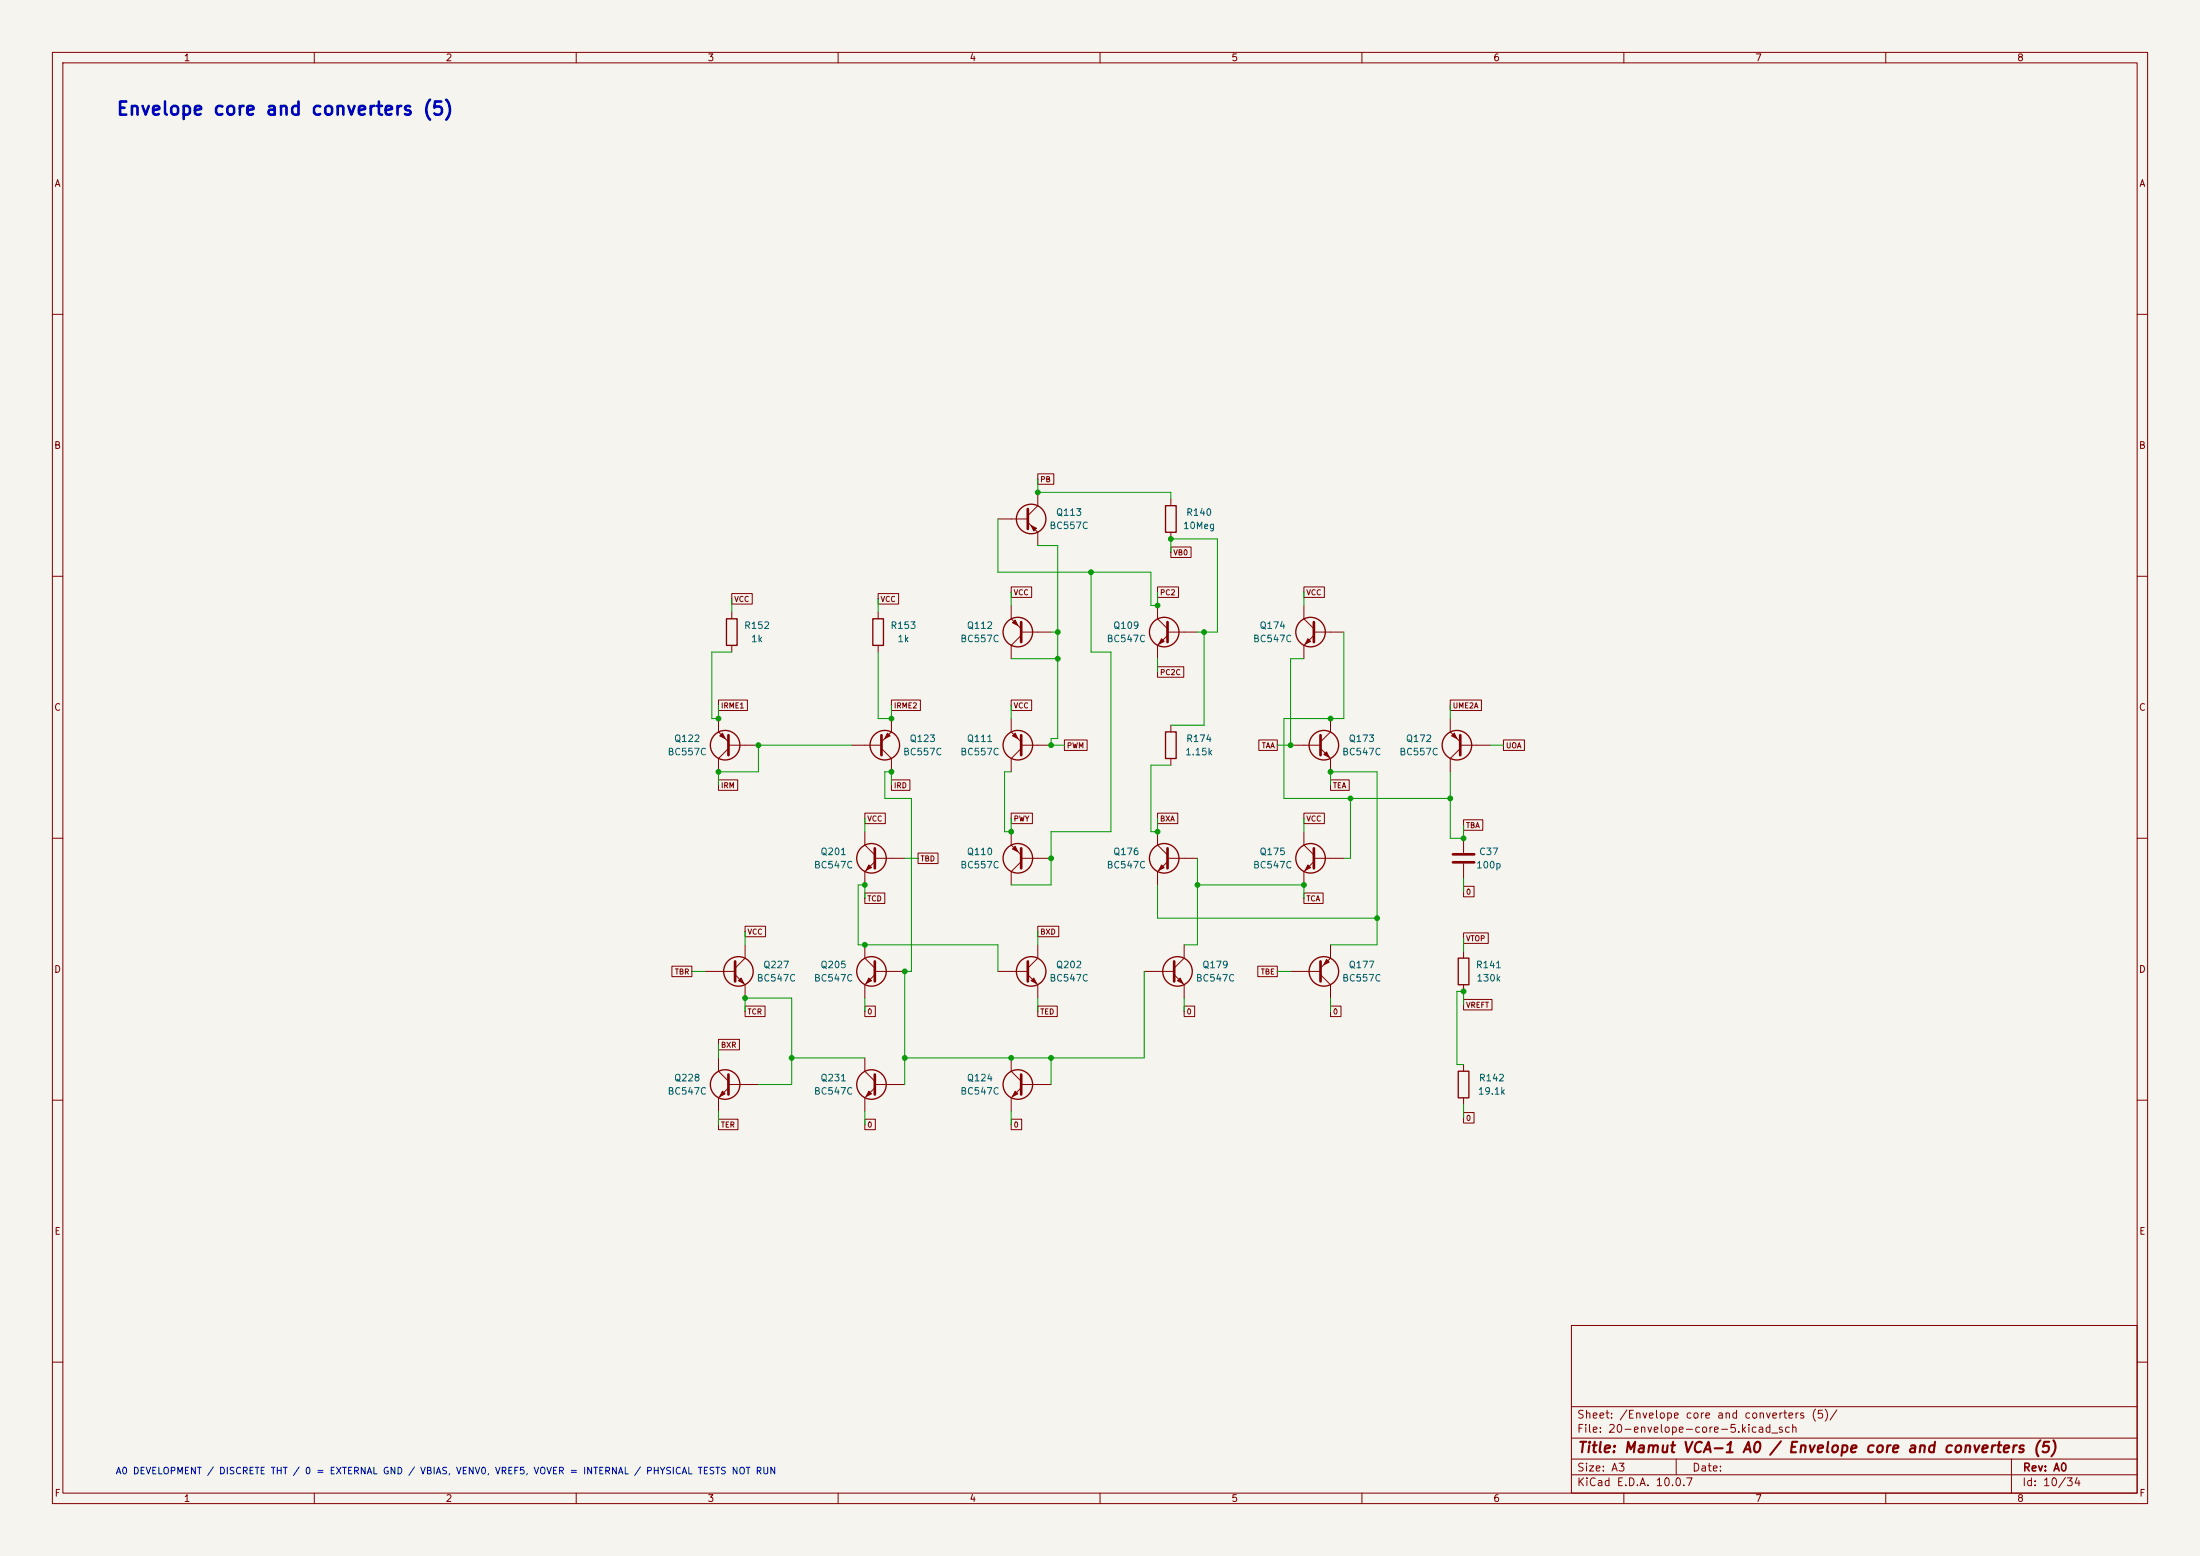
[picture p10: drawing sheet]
<svg xmlns="http://www.w3.org/2000/svg" width="420mm" height="297mm" viewBox="0 0 420 297" stroke-linecap="round" stroke-linejoin="round" font-family="sans-serif">
<path d="M0 0h420v297h-420z" fill="#f5f4ef" stroke="#f5f4ef" stroke-width=".19"/>
<g fill="none" stroke="#840000" stroke-width=".19">
<path d="M10 10h400v277h-400zM12 12h396v273h-396zM60 10v2M110 10v2M160 10v2M210 10v2M260 10v2M310 10v2M360 10v2M10 60h2M408 60h2M190.5 99.1h5.7"/>
<path d="M196.2 99.7l1.9 1.9v2.5M198.1 90.4h3.1v2h-3.1zM198.1 94v2.5l-1.9 1.9M223.5 95.3v1.2M10 110h2M139.7 113.3h3.9v2h-3.9zM139.7 116.8v1.3M167.6 113.3h3.9v2h-3.9zM167.6 116.8v1.3M193 112h3.9v2h-3.9zM193 115.6v2.5l1.9 1.9M221 112h4v2h-4z"/>
<path d="M221 115.6v2.5l1.9 1.9M223.5 104.4h3.9v2h-3.9zM223.5 101.6v1.3M248.9 112h3.9v2h-3.9zM248.9 115.6v2.5l1.9 1.9M408 110h2M137.2 133.6h5.5v2h-5.5zM137.2 137.2v2.5l1.9 1.9M139.7 123.2v1.3M167.6 123.2v1.3M170.2 133.6h5.5v2h-5.5zM170.2 137.2v2.5l-1.9 1.9"/>
<path d="M193 133.6h3.9v2h-3.9zM193 137.2v2.5l1.9 1.9M194.9 120.7h5.8M194.9 121.3l-1.9 1.9v2.5M221 127.3h5v2h-5zM222.9 121.3l-1.9 1.9v2.5M222.9 120.7h5.7M223.5 138.4v1.3M250.8 120.7h5.7M250.8 121.3l-1.9 1.9v2.5M254 137.2v2.5l-1.9 1.9M276.9 133.6h5.9v2h-5.9z"/>
<path d="M276.9 137.2v2.5l1.9 1.9M10 160h2M137.2 148.9h3.6v2h-3.6zM139.1 142.2h5.7M139.1 142.9l-1.9 1.9v2.5M162.6 142.2h5.7M165.1 155.2h3.9v2h-3.9zM165.1 158.8v2.5l1.9 1.9M168.3 142.9l1.9 1.9v2.5M170.2 148.9h3.5v2h-3.5zM193 155.2h4.1v2h-4.1zM193 158.8v2.5l1.9 1.9"/>
<path d="M194.9 142.9l-1.9 1.9v2.5M194.9 142.2h5.8M203.2 141.2h4.3v2h-4.3zM221 155.2h3.8v2h-3.8zM221 158.8v2.5l1.9 1.9M223.5 144.8v1.3M240.3 141.2h3.5v2h-3.5zM246.4 142.2h5.7M248.9 155.2h3.9v2h-3.9zM248.9 158.8v2.5l1.9 1.9M252.1 142.9l1.9 1.9v2.5M254 148.9h3.6v2h-3.6z"/>
<path d="M278.8 142.2h5.7M278.8 142.9l-1.9 1.9v2.5M279.4 156.5h3.7v2h-3.7zM287 141.2h4v2h-4zM408 160h2M142.2 176.8h3.9v2h-3.9zM165.1 170.4h3.8v2.1h-3.8zM167 163.8h5.7M167 164.5l-1.9 1.9v2.5M175.3 162.8h3.8v2h-3.8zM194.9 163.8h5.8M194.9 164.5l-1.9 1.9v2.5"/>
<path d="M198.1 176.8h4v2h-4zM222.9 163.8h5.7M222.9 164.5l-1.9 1.9v2.5M248.9 170.4h3.7v2.1h-3.7zM250.8 163.8h5.7M250.8 164.5l-1.9 1.9v2.5M279.4 169.2h2v2h-2zM279.4 178.1h4.7v2h-4.7zM279.4 160v2.8M279.4 164.8v2.8M128.3 184.4h3.8v2h-3.8zM134.6 185.4h5.7"/>
<path d="M137.2 198.4h4v2h-4zM140.3 186.1l1.9 1.9v2.5M142.2 192h3.9v2h-3.9zM142.2 180.3v2.6l-1.9 1.9M165.1 192h2v2h-2zM165.1 180.3v2.6l1.9 1.9M167 185.4h5.7M167 186.1l-1.9 1.9v2.5M190.5 185.4h5.7M196.2 186.1l1.9 1.9v2.5M198.1 192h3.7v2h-3.7zM198.1 180.3v2.6l-1.9 1.9"/>
<path d="M218.4 185.4h5.8M224.2 186.1l1.9 1.9v2.5M226.1 192h2v2h-2zM226.1 180.3v2.6l-1.9 1.9M240.1 184.4h3.7v2h-3.7zM246.4 185.4h5.7M252.1 186.1l1.9 1.9v2.5M254 192h2v2h-2zM254 180.3v2.6l-1.9 1.9M279.4 190.8h5.4v2h-5.4zM279.4 181.6v1.3M279.4 188v1.2"/>
<path d="M10 210h2M137.2 213.6h3.7v2h-3.7zM137.2 201.9v2.6l1.9 1.9M139.1 207h5.7M139.1 207.6l-1.9 2v2.5M165.1 213.6h2v2h-2zM165.1 201.9v2.6l1.9 1.9M167 207.6l-1.9 2v2.5M167 207h5.7M193 213.6h2v2h-2zM193 201.9v2.6l1.9 1.9M194.9 207.6l-1.9 2v2.5"/>
<path d="M194.9 207h5.8M279.4 212.4h2v2h-2zM279.4 203.2v1.3M279.4 209.6v1.2M408 210h2M300 253h108v32h-108zM10 260h2M300 278.5h108M300 274.5h108M300 268.5h108M320 278.5v3M384 278.5v6.5"/>
<path d="M408 260h2M60 285v2M110 285v2M160 285v2M210 285v2M260 285v2M300 281.5h108M310 285v2M360 285v2"/>
</g>
<g fill="none" stroke="#840000" stroke-width=".51">
<path d="M196.2 97.2v3.8M194.9 118.7v3.9M222.9 118.7v3.9M250.8 118.7v3.9M139.1 140.3v3.8M168.3 140.3v3.8M194.9 140.3v3.8M252.1 140.3v3.8M278.8 140.3v3.8M167 161.9v3.8M194.9 161.9v3.8M222.9 161.9v3.8"/>
<path d="M250.8 161.9v3.8M277.4 163.1h4M277.4 164.6h4M140.3 183.5v3.8M167 183.5v3.8M196.2 183.5v3.8M224.2 183.5v3.8M252.1 183.5v3.8M139.1 205.1v3.8M167 205.1v3.8M194.9 205.1v3.8"/>
</g>
<g fill="none" stroke="#840000" stroke-width=".25">
<path d="M222.5 96.5h2v5.1h-2zM138.7 118.1h2v5.1h-2zM166.6 118.1h2.1v5.1h-2.1zM222.5 139.7h2v5.1h-2zM278.4 182.9h2v5.1h-2zM278.4 204.5h2v5.1h-2z"/>
<circle cx="196.8" cy="99.1" r="2.82"/>
<circle cx="194.3" cy="120.6" r="2.82"/>
<circle cx="222.2" cy="120.6" r="2.82"/>
<circle cx="250.2" cy="120.6" r="2.82"/>
<circle cx="138.4" cy="142.2" r="2.82"/>
<circle cx="168.9" cy="142.2" r="2.82"/>
<circle cx="194.3" cy="142.2" r="2.82"/>
<circle cx="252.7" cy="142.2" r="2.82"/>
<circle cx="278.1" cy="142.2" r="2.82"/>
<circle cx="166.4" cy="163.8" r="2.82"/>
<circle cx="194.3" cy="163.8" r="2.82"/>
<circle cx="222.2" cy="163.8" r="2.82"/>
<circle cx="250.2" cy="163.8" r="2.82"/>
<circle cx="141" cy="185.4" r="2.82"/>
<circle cx="166.4" cy="185.4" r="2.82"/>
<circle cx="196.8" cy="185.4" r="2.82"/>
<circle cx="224.8" cy="185.4" r="2.82"/>
<circle cx="252.7" cy="185.4" r="2.82"/>
<circle cx="138.4" cy="207" r="2.82"/>
<circle cx="166.4" cy="207" r="2.82"/>
<circle cx="194.3" cy="207" r="2.82"/>
</g>
<g fill="#840000" stroke="#840000" stroke-width=".19">
<path d="M221.7 165.1l.5 .5-1 .5z"/>
<path d="M165.9 186.7l.5 .5-1 .5z"/>
<path d="M253.2 183.1l.5 .5-1 .6z"/>
<path d="M193.3 118.9l.5-.5 .5 1z"/>
<path d="M193.3 140.5l.5-.5 .5 1z"/>
<path d="M137.9 208.3l.5 .5-1 .5z"/>
<path d="M165.9 208.3l.5 .5-1 .5z"/>
<path d="M141 187.2l.5-.5 .5 1z"/>
<path d="M165.9 165.1l.5 .5-1 .5z"/>
<path d="M169.4 140l.5 .5-1 .5z"/>
<path d="M249.7 165.1l.5 .5-1 .5z"/>
<path d="M277.1 140.5l.5-.5 .5 1z"/>
<path d="M225.3 186.7l.5 1-1-.5z"/>
<path d="M221.7 121.9l.5 .5-1 .5z"/>
<path d="M196.8 187.2l.6-.5 .5 1z"/>
<path d="M252.7 144l.5-.5 .5 1z"/>
<path d="M137.4 140.5l.5-.5 .5 1z"/>
<path d="M193.8 208.3l.5 .5-1 .5z"/>
<path d="M196.8 100.3l1.1 .5-.5 .5z"/>
<path d="M193.3 162.1l.5-.6 .5 1.1z"/>
<path d="M249.7 121.9l.5 .5-1 .5z"/>
</g>
<g fill="none" stroke="#009600" stroke-width=".19">
<path d="M190.5 99.1v10.1h29.2v6.4h1.3v-2.6M198.1 91.4v2.6h25.4v1.3M139.7 114.3v2.5M167.6 114.3v2.5M193 113v2.6M198.1 104.1h3.8v36.9h-1.2v1.2h2.5M208.3 109.2v15.3h3.8v34.3h-11.4v10.1h-7.7M223.5 105.4v-2.5h8.9v17.8h-3.8M248.9 113v2.6M139.7 124.5h-3.8v12.7h1.3v-2.6M167.6 124.5v12.7h2.6v-2.6M193 134.6v2.6"/>
<path d="M193 125.7h8.9M200.7 120.7h1.2M221 125.7v2.6M229.9 120.7v17.7h-6.4M248.9 125.7h-2.5v16.5h-2.6M256.5 120.7v16.5h-11.4v15.2h31.8M276.9 134.6v2.6M162.6 142.2h-17.8v5.1h-7.6v2.6M165.1 156.2v2.6M170.2 149.9v-2.6h-1.3v5.1h5.1v33h-1.3v21.6M193 147.3h-1.2v11.5h1.2v-2.6M223.5 146.1h-3.8v12.7h1.3v-2.6"/>
<path d="M248.9 156.2v2.6M254 149.9v-2.6h8.9v33h-8.9M257.8 152.4v11.4h-1.3M276.9 147.3v12.7h2.5v-2.5M284.5 142.2h2.5M142.2 177.8v2.5M165.1 171.5v-2.6h-1.3v11.4h26.7v5.1M172.7 163.8h2.6M198.1 177.8v2.5M221 168.9v6.4h41.9M228.6 168.9h20.3v2.6M228.6 163.8v16.5h-2.5"/>
<path d="M279.4 167.6v2.6M279.4 179.1v2.5M132.1 185.4h2.5M137.2 199.4v2.5M142.2 193v-2.5h8.9v16.5h-6.3M165.1 190.5v2.5M198.1 190.5v2.5M218.4 185.4v16.5h-45.7M226.1 190.5v2.5M243.8 185.4h2.6M254 190.5v2.5M279.4 191.8v-2.6h-1.3v14h1.3"/>
<path d="M137.2 212.1v2.5M151.1 201.9h14M165.1 212.1v2.5M193 212.1v2.5M200.7 201.9v5.1M279.4 210.8v2.6"/>
</g>
<g fill="#009600" stroke="#009600" stroke-width=".19">
<circle cx="137.2" cy="137.2" r=".46"/>
<circle cx="144.8" cy="142.2" r=".46"/>
<circle cx="137.2" cy="147.3" r=".46"/>
<circle cx="170.2" cy="147.3" r=".46"/>
<circle cx="170.2" cy="137.2" r=".46"/>
<circle cx="279.4" cy="189.2" r=".46"/>
<circle cx="200.7" cy="201.9" r=".46"/>
<circle cx="262.9" cy="175.3" r=".46"/>
<circle cx="193" cy="201.9" r=".46"/>
<circle cx="172.7" cy="185.4" r=".46"/>
<circle cx="165.1" cy="168.9" r=".46"/>
<circle cx="165.1" cy="180.3" r=".46"/>
<circle cx="200.7" cy="163.8" r=".46"/>
<circle cx="172.7" cy="201.9" r=".46"/>
<circle cx="151.1" cy="201.9" r=".46"/>
<circle cx="142.2" cy="190.5" r=".46"/>
<circle cx="257.8" cy="152.4" r=".46"/>
<circle cx="248.9" cy="168.9" r=".46"/>
<circle cx="279.4" cy="160" r=".46"/>
<circle cx="246.4" cy="142.2" r=".46"/>
<circle cx="254" cy="147.3" r=".46"/>
<circle cx="276.9" cy="152.4" r=".46"/>
<circle cx="198.1" cy="94" r=".46"/>
<circle cx="208.3" cy="109.2" r=".46"/>
<circle cx="201.9" cy="120.7" r=".46"/>
<circle cx="223.5" cy="102.9" r=".46"/>
<circle cx="221" cy="115.6" r=".46"/>
<circle cx="229.9" cy="120.7" r=".46"/>
<circle cx="254" cy="137.2" r=".46"/>
<circle cx="228.6" cy="168.9" r=".46"/>
<circle cx="221" cy="158.8" r=".46"/>
<circle cx="200.7" cy="142.2" r=".46"/>
<circle cx="201.9" cy="125.7" r=".46"/>
<circle cx="193" cy="158.8" r=".46"/>
</g>
<text font-size="2.5" fill="#0000c2" x="22.1" y="22.6">Envelope core and converters (5)</text>
<text font-size="2" fill="#840000" x="301" y="277.8">Title: Mamut VCA-1 A0 / Envelope core and converters (5)</text>
<g font-size="1.5" fill="#840000">
<text x="300.9" y="273.8">File: 20-envelope-core-5.kicad_sch</text>
<text x="300.9" y="271.1">Sheet: /Envelope core and converters (5)/</text>
<text x="300.9" y="281.2">Size: A3</text>
<text x="322.9" y="281.2">Date:</text>
<text x="386" y="281.2">Rev: A0</text>
<text x="300.9" y="284">KiCad E.D.A. 10.0.7</text>
<text x="385.9" y="284">Id: 10/34</text>
</g>
<g font-size="1.3" fill="#840000">
<text x="35" y="12">1</text>
<text x="85" y="12">2</text>
<text x="135" y="12">3</text>
<text x="185" y="12">4</text>
<text x="235" y="12">5</text>
<text x="285" y="12">6</text>
<text x="335" y="12">7</text>
<text x="385" y="12">8</text>
<text x="10.3" y="36">A</text>
<text x="408.3" y="36">A</text>
<text x="10.2" y="86">B</text>
<text x="408.2" y="86">B</text>
<text x="10.2" y="136">C</text>
<text x="408.2" y="136">C</text>
<text x="10.2" y="186">D</text>
<text x="408.2" y="186">D</text>
<text x="10.3" y="236">E</text>
<text x="408.3" y="236">E</text>
<text x="10.3" y="286">F</text>
<text x="35" y="287">1</text>
<text x="85" y="287">2</text>
<text x="135" y="287">3</text>
<text x="185" y="287">4</text>
<text x="235" y="287">5</text>
<text x="285" y="287">6</text>
<text x="335" y="287">7</text>
<text x="385" y="287">8</text>
<text x="408.3" y="286">F</text>
</g>
<g font-size="1.3" fill="#006464">
<text x="200.2" y="101.3">BC557C</text>
<text x="201.5" y="98.8">Q113</text>
<text x="225.7" y="101.3">10Meg</text>
<text x="226.3" y="98.8">R140</text>
<text x="141.9" y="120.3">R152</text>
<text x="143.3" y="122.9">1k</text>
<text x="169.9" y="120.3">R153</text>
<text x="171.2" y="122.9">1k</text>
<text x="183.2" y="122.9">BC557C</text>
<text x="184.5" y="120.3">Q112</text>
<text x="211.2" y="122.9">BC547C</text>
<text x="212.4" y="120.3">Q109</text>
<text x="239.1" y="122.9">BC547C</text>
<text x="240.3" y="120.3">Q174</text>
<text x="128.6" y="141.9">Q122</text>
<text x="173.5" y="141.9">Q123</text>
<text x="184.5" y="141.9">Q111</text>
<text x="226.3" y="141.9">R174</text>
<text x="257.4" y="141.9">Q173</text>
<text x="268.3" y="141.9">Q172</text>
<text x="127.3" y="144.5">BC557C</text>
<text x="172.3" y="144.5">BC557C</text>
<text x="183.2" y="144.5">BC557C</text>
<text x="226.2" y="144.5">1.15k</text>
<text x="256.1" y="144.5">BC547C</text>
<text x="267" y="144.5">BC557C</text>
<text x="155.3" y="166.1">BC547C</text>
<text x="156.5" y="163.5">Q201</text>
<text x="183.2" y="166.1">BC557C</text>
<text x="184.5" y="163.5">Q110</text>
<text x="211.2" y="166.1">BC547C</text>
<text x="212.4" y="163.5">Q176</text>
<text x="239.1" y="166.1">BC547C</text>
<text x="240.3" y="163.5">Q175</text>
<text x="281.7" y="166.1">100p</text>
<text x="282.3" y="163.5">C37</text>
<text x="145.6" y="185.1">Q227</text>
<text x="156.5" y="185.1">Q205</text>
<text x="201.5" y="185.1">Q202</text>
<text x="229.4" y="185.1">Q179</text>
<text x="257.4" y="185.1">Q177</text>
<text x="281.6" y="185.1">R141</text>
<text x="144.4" y="187.7">BC547C</text>
<text x="155.3" y="187.7">BC547C</text>
<text x="200.2" y="187.7">BC547C</text>
<text x="228.2" y="187.7">BC547C</text>
<text x="256.1" y="187.7">BC557C</text>
<text x="281.8" y="187.7">130k</text>
<text x="127.3" y="209.2">BC547C</text>
<text x="128.6" y="206.7">Q228</text>
<text x="155.3" y="209.2">BC547C</text>
<text x="156.5" y="206.7">Q231</text>
<text x="183.2" y="209.2">BC547C</text>
<text x="184.5" y="206.7">Q124</text>
<text x="282" y="209.2">19.1k</text>
<text x="282.2" y="206.7">R142</text>
</g>
<text font-size="1.3" fill="#0000c2" x="22" y="281.7">A0 DEVELOPMENT / DISCRETE THT / 0 = EXTERNAL GND / VBIAS, VENV0, VREF5, VOVER = INTERNAL / PHYSICAL TESTS NOT RUN</text>
<g font-size="1" fill="#840000">
<text x="198.5" y="92.3">PB</text>
<text x="223.9" y="106.2">VB0</text>
<text x="193.4" y="113.9">VCC</text>
<text x="221.4" y="113.9">PC2</text>
<text x="249.3" y="113.9">VCC</text>
<text x="140.1" y="115.1">VCC</text>
<text x="168" y="115.1">VCC</text>
<text x="221.4" y="129.1">PC2C</text>
<text x="137.5" y="135.4">IRME1</text>
<text x="170.6" y="135.4">IRME2</text>
<text x="193.4" y="135.4">VCC</text>
<text x="277.2" y="135.4">UME2A</text>
<text x="203.6" y="143.1">PWM</text>
<text x="240.8" y="143.1">TAA</text>
<text x="287.4" y="143.1">UOA</text>
<text x="137.5" y="150.7">IRM</text>
<text x="170.6" y="150.7">IRD</text>
<text x="254.4" y="150.7">TEA</text>
<text x="165.5" y="157">VCC</text>
<text x="193.4" y="157">PWY</text>
<text x="221.4" y="157">BXA</text>
<text x="249.3" y="157">VCC</text>
<text x="279.8" y="158.3">TBA</text>
<text x="175.6" y="164.7">TBD</text>
<text x="165.5" y="172.3">TCD</text>
<text x="249.3" y="172.3">TCA</text>
<text x="279.8" y="171">0</text>
<text x="142.6" y="178.6">VCC</text>
<text x="198.5" y="178.6">BXD</text>
<text x="279.8" y="179.9">VTOP</text>
<text x="128.7" y="186.2">TBR</text>
<text x="240.6" y="186.2">TBE</text>
<text x="142.6" y="193.9">TCR</text>
<text x="165.5" y="193.9">0</text>
<text x="198.5" y="193.9">TED</text>
<text x="226.4" y="193.9">0</text>
<text x="254.4" y="193.9">0</text>
<text x="279.8" y="192.6">VREFT</text>
<text x="137.5" y="200.2">BXR</text>
<text x="137.5" y="215.5">TER</text>
<text x="165.5" y="215.5">0</text>
<text x="193.4" y="215.5">0</text>
<text x="279.8" y="214.2">0</text>
</g>
</svg>
